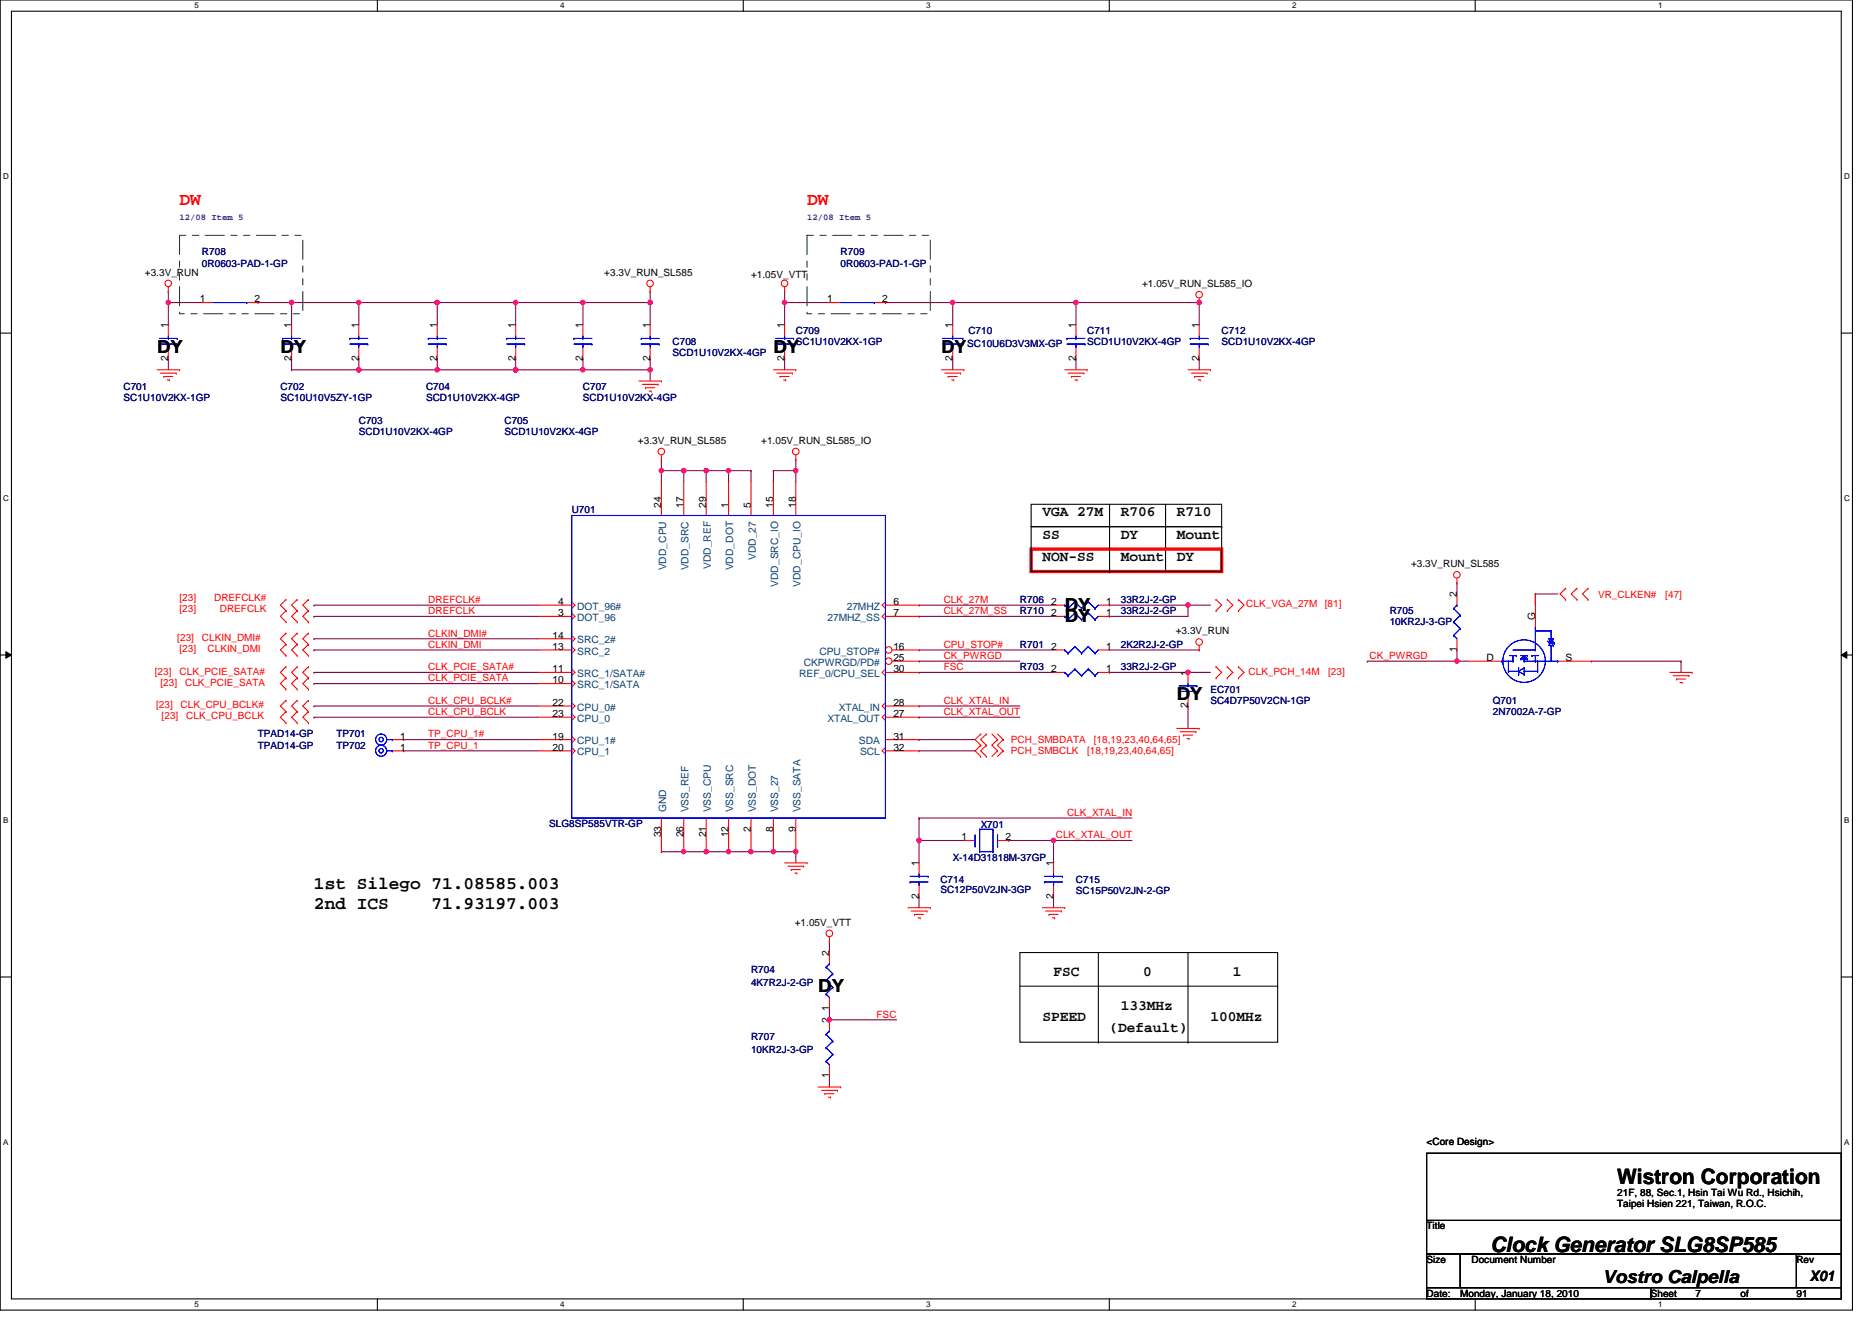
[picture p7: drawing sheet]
<svg xmlns="http://www.w3.org/2000/svg" width="297mm" height="210mm" viewBox="0 0 297 210" stroke-linecap="round" stroke-linejoin="round" font-family="sans-serif">
<path d="M0 0h293.9v207.9h-293.9zM1.8 1.8h290.4v204.3h-290.4z" fill="none" stroke="#000" stroke-width=".17"/>
<g fill="#fff">
<path d="M30.8 .2h.7v1.4h-.7z"/>
<path d="M30.8 206.3h.7v1.4h-.7z"/>
</g>
<path d="M59.9 0v1.8M59.9 206.1v1.8" fill="none" stroke="#000" stroke-width=".17"/>
<g fill="#fff">
<path d="M88.9 .2h.7v1.4h-.7z"/>
<path d="M88.9 206.3h.7v1.4h-.7z"/>
</g>
<path d="M117.9 0v1.8M117.9 206.1v1.8" fill="none" stroke="#000" stroke-width=".17"/>
<g fill="#fff">
<path d="M147 .2h.7v1.4h-.7z"/>
<path d="M147 206.3h.7v1.4h-.7z"/>
</g>
<path d="M176 0v1.8M176 206.1v1.8" fill="none" stroke="#000" stroke-width=".17"/>
<g fill="#fff">
<path d="M205 .2h.7v1.4h-.7z"/>
<path d="M205 206.3h.7v1.4h-.7z"/>
</g>
<path d="M234.1 0v1.8M234.1 206.1v1.8" fill="none" stroke="#000" stroke-width=".17"/>
<g fill="#fff">
<path d="M263.1 .2h.7v1.4h-.7z"/>
<path d="M263.1 206.3h.7v1.4h-.7z"/>
<path d="M.5 27.3h.9v1.4h-.9z"/>
<path d="M292.6 27.3h.9v1.4h-.9z"/>
<path d="M.5 78.4h.9v1.4h-.9z"/>
<path d="M292.6 78.4h.9v1.4h-.9z"/>
</g>
<path d="M0 52.9h1.8M292.2 52.9h1.7" fill="none" stroke="#000" stroke-width=".17"/>
<g fill="#fff">
<path d="M.5 129.5h.8v1.4h-.8z"/>
<path d="M292.6 129.5h.9v1.4h-.9z"/>
</g>
<path d="M0 103.9h1.8M292.2 103.9h1.7" fill="none" stroke="#000" stroke-width=".17"/>
<path d="M.9 103.4l.9 .5-.9 .5zM292.2 103.9l.8-.5v1z" fill="#000"/>
<path d="M.9 103.4l.9 .5-.9 .5zM292.2 103.9l.8-.5v1z" fill="none" stroke="#000" stroke-width=".16"/>
<g fill="#fff">
<path d="M.5 180.5h.8v1.4h-.8z"/>
<path d="M292.6 180.5h.9v1.4h-.9z"/>
</g>
<path d="M0 155h1.8M292.2 155h1.7" fill="none" stroke="#000" stroke-width=".17"/>
<path d="M26.7 46.2h.1M26.7 46.2v1.8" fill="none" stroke="#800040" stroke-width=".17"/>
<circle cx="26.7" cy="48" r=".35" fill="#f0f"/>
<circle cx="26.7" cy="48" r=".35" fill="none" stroke="#f0f" stroke-width=".17"/>
<path d="M103.2 46.2h.1M103.2 46.2v1.8" fill="none" stroke="#800040" stroke-width=".17"/>
<circle cx="103.2" cy="48" r=".35" fill="#f0f"/>
<circle cx="103.2" cy="48" r=".35" fill="none" stroke="#f0f" stroke-width=".17"/>
<path d="M56.9 48h.1M56.9 48h12.5M103.2 58.7h.1M103.2 58.7v1.8" fill="none" stroke="#800040" stroke-width=".17"/>
<circle cx="56.9" cy="48" r=".35" fill="#f0f"/>
<circle cx="56.9" cy="48" r=".35" fill="none" stroke="#f0f" stroke-width=".17"/>
<path d="M69.4 48h.1M69.4 48v3.6" fill="none" stroke="#800040" stroke-width=".17"/>
<circle cx="69.4" cy="48" r=".35" fill="#f0f"/>
<circle cx="69.4" cy="48" r=".35" fill="none" stroke="#f0f" stroke-width=".17"/>
<g fill="none" stroke="#800040" stroke-width=".17">
<path d="M26.7 48h.1M26.7 48h5.3M40.9 48h.1M40.9 48h5.4M46.3 56.9h.1M46.3 48h.1M46.3 48v3.6M46.3 56.9v1.8M69.4 56.9h.1M69.4 56.9v1.8M92.5 48h.1M92.5 48v3.6"/>
<path d="M103.2 48h.1M103.2 48v3.6"/>
</g>
<circle cx="46.3" cy="48" r=".35" fill="#f0f"/>
<circle cx="46.3" cy="48" r=".35" fill="none" stroke="#f0f" stroke-width=".17"/>
<g fill="none" stroke="#800040" stroke-width=".17">
<path d="M92.5 56.9h.1M92.5 56.9v1.8M243.6 94.2h.1M243.6 94.2h3.6M231.2 104.9h.1M231.2 104.9h1.8M266.7 104.9h.1M266.7 104.9v1.8M131.6 149.4h.1M131.6 149.4v1.7M131.6 170.7h.1M131.6 160h.1"/>
<path d="M131.6 160v1.8M131.6 170.7v1.8"/>
</g>
<circle cx="231.2" cy="104.9" r=".35" fill="#f0f"/>
<circle cx="231.2" cy="104.9" r=".35" fill="none" stroke="#f0f" stroke-width=".17"/>
<path d="M26.7 48h.1M26.7 56.9h.1M26.7 48v3.6M26.7 56.9v1.8M81.8 56.9h.1M81.8 56.9v1.8M231.2 92.5h.1M231.2 92.5v1.7M217 104.9h.1M231.2 103.1h.1M231.2 103.1v1.8h-14.2" fill="none" stroke="#800040" stroke-width=".17"/>
<circle cx="81.8" cy="58.7" r=".35" fill="#f0f"/>
<circle cx="81.8" cy="58.7" r=".35" fill="none" stroke="#f0f" stroke-width=".17"/>
<path d="M56.9 56.9h.1M56.9 56.9v1.8" fill="none" stroke="#800040" stroke-width=".17"/>
<circle cx="56.9" cy="58.7" r=".35" fill="#f0f"/>
<circle cx="56.9" cy="58.7" r=".35" fill="none" stroke="#f0f" stroke-width=".17"/>
<path d="M81.8 48h.1M81.8 48h10.7" fill="none" stroke="#800040" stroke-width=".17"/>
<circle cx="81.8" cy="48" r=".35" fill="#f0f"/>
<circle cx="81.8" cy="48" r=".35" fill="none" stroke="#f0f" stroke-width=".17"/>
<path d="M69.4 48h.1M69.4 48h12.4M81.8 48h.1M81.8 48v3.6" fill="none" stroke="#800040" stroke-width=".17"/>
<circle cx="69.4" cy="48" r=".35" fill="#f0f"/>
<circle cx="69.4" cy="48" r=".35" fill="none" stroke="#f0f" stroke-width=".17"/>
<path d="M46.3 48h.1M46.3 48h10.6M56.9 48h.1M56.9 48v3.6" fill="none" stroke="#800040" stroke-width=".17"/>
<circle cx="46.3" cy="48" r=".35" fill="#f0f"/>
<circle cx="46.3" cy="48" r=".35" fill="none" stroke="#f0f" stroke-width=".17"/>
<g fill="none" stroke="#800040" stroke-width=".17">
<path d="M124.5 56.9h.1M124.5 56.9v1.8M140.5 48h.1M140.5 48h30.2M151.2 56.9h.1M151.2 48h.1M151.2 56.9v1.8M170.7 56.9h.1M170.7 56.9v1.8M190.3 56.9h.1M190.3 48h.1M190.3 48v3.6"/>
<path d="M190.3 56.9v1.8"/>
</g>
<circle cx="190.3" cy="48" r=".35" fill="#f0f"/>
<circle cx="190.3" cy="48" r=".35" fill="none" stroke="#f0f" stroke-width=".17"/>
<path d="M170.7 48h.1M170.7 48h19.6" fill="none" stroke="#800040" stroke-width=".17"/>
<circle cx="170.7" cy="48" r=".35" fill="#f0f"/>
<circle cx="170.7" cy="48" r=".35" fill="none" stroke="#f0f" stroke-width=".17"/>
<path d="M151.2 48h.1M151.2 48v3.6M170.7 48h.1M170.7 48v3.6" fill="none" stroke="#800040" stroke-width=".17"/>
<circle cx="151.2" cy="48" r=".35" fill="#f0f"/>
<circle cx="151.2" cy="48" r=".35" fill="none" stroke="#f0f" stroke-width=".17"/>
<path d="M124.5 48h.1M124.5 48v3.6M145.8 133.3h.1M145.8 133.3h7.1" fill="none" stroke="#800040" stroke-width=".17"/>
<circle cx="145.8" cy="133.3" r=".35" fill="#f0f"/>
<circle cx="145.8" cy="133.3" r=".35" fill="none" stroke="#f0f" stroke-width=".17"/>
<path d="M145.8 133.3h.1M145.8 129.8h.1M145.8 133.3v3.6M145.8 129.8h33.8M160.1 133.3h.1M160.1 133.3h7.1M167.2 133.3h.1M167.2 133.3v3.6" fill="none" stroke="#800040" stroke-width=".17"/>
<circle cx="167.2" cy="133.3" r=".35" fill="#f0f"/>
<circle cx="167.2" cy="133.3" r=".35" fill="none" stroke="#f0f" stroke-width=".17"/>
<path d="M122.7 135.1h.1M122.7 135.1h3.6M167.2 133.3h.1M167.2 133.3h12.4M145.8 142.2h.1M145.8 142.2v1.8M167.2 142.2h.1M167.2 142.2v1.8" fill="none" stroke="#800040" stroke-width=".17"/>
<circle cx="122.7" cy="135.1" r=".35" fill="#f0f"/>
<circle cx="122.7" cy="135.1" r=".35" fill="none" stroke="#f0f" stroke-width=".17"/>
<path d="M126.3 135.1h.1M126.3 135.1v1.8" fill="none" stroke="#800040" stroke-width=".17"/>
<circle cx="126.3" cy="135.1" r=".35" fill="#f0f"/>
<circle cx="126.3" cy="135.1" r=".35" fill="none" stroke="#f0f" stroke-width=".17"/>
<path d="M115.6 135.1h.1M115.6 135.1h3.6" fill="none" stroke="#800040" stroke-width=".17"/>
<circle cx="115.6" cy="135.1" r=".35" fill="#f0f"/>
<circle cx="115.6" cy="135.1" r=".35" fill="none" stroke="#f0f" stroke-width=".17"/>
<path d="M108.5 135.1h.1M108.5 135.1h3.6" fill="none" stroke="#800040" stroke-width=".17"/>
<circle cx="108.5" cy="135.1" r=".35" fill="#f0f"/>
<circle cx="108.5" cy="135.1" r=".35" fill="none" stroke="#f0f" stroke-width=".17"/>
<path d="M112.1 135.1h.1M112.1 135.1h3.5" fill="none" stroke="#800040" stroke-width=".17"/>
<circle cx="112" cy="135.1" r=".35" fill="#f0f"/>
<circle cx="112" cy="135.1" r=".35" fill="none" stroke="#f0f" stroke-width=".17"/>
<path d="M104.9 135.1h.1M104.9 135.1h3.6M119.2 135.1h.1M119.2 135.1h3.5" fill="none" stroke="#800040" stroke-width=".17"/>
<circle cx="119.2" cy="135.1" r=".35" fill="#f0f"/>
<circle cx="119.2" cy="135.1" r=".35" fill="none" stroke="#f0f" stroke-width=".17"/>
<g fill="none" stroke="#800040" stroke-width=".17">
<path d="M115.6 74.7h.1M115.6 74.7v1.8M119.2 74.7h.1M119.2 74.7v1.8M49.8 97.8h.1M49.8 96h.1M49.8 97.8h35.6M49.8 96h35.6M49.8 113.8h.1M49.8 112h.1M49.8 103.1h.1M49.8 101.3h.1"/>
<path d="M49.8 108.5h.1M49.8 106.7h.1M49.8 113.8h35.6M49.8 112h35.6M49.8 103.1h35.6M49.8 101.3h35.6M49.8 108.5h35.6M49.8 106.7h35.6"/>
</g>
<circle cx="115.6" cy="74.7" r=".35" fill="#f0f"/>
<circle cx="115.6" cy="74.7" r=".35" fill="none" stroke="#f0f" stroke-width=".17"/>
<path d="M108.5 74.7h.1M108.5 74.7v1.8" fill="none" stroke="#800040" stroke-width=".17"/>
<circle cx="108.5" cy="74.7" r=".35" fill="#f0f"/>
<circle cx="108.5" cy="74.7" r=".35" fill="none" stroke="#f0f" stroke-width=".17"/>
<path d="M108.5 74.7h.1M108.5 74.7h3.6M112.1 74.7h.1M112.1 74.7v1.8" fill="none" stroke="#800040" stroke-width=".17"/>
<circle cx="108.5" cy="74.7" r=".35" fill="#f0f"/>
<circle cx="108.5" cy="74.7" r=".35" fill="none" stroke="#f0f" stroke-width=".17"/>
<path d="M104.9 74.7h.1M104.9 74.7v1.8M115.6 74.7h.1M115.6 74.7h3.6" fill="none" stroke="#800040" stroke-width=".17"/>
<circle cx="104.9" cy="74.7" r=".35" fill="#f0f"/>
<circle cx="104.9" cy="74.7" r=".35" fill="none" stroke="#f0f" stroke-width=".17"/>
<path d="M104.9 74.7h.1M104.9 72.9h.1M104.9 74.7h3.6M104.9 72.9v1.8M122.7 74.7h.1M122.7 74.7h3.6M122.7 74.7v1.8M126.3 74.7h.1M126.3 74.7v1.8" fill="none" stroke="#800040" stroke-width=".17"/>
<circle cx="126.3" cy="74.7" r=".35" fill="#f0f"/>
<circle cx="126.3" cy="74.7" r=".35" fill="none" stroke="#f0f" stroke-width=".17"/>
<path d="M145.8 112h.1M145.8 113.8h.1M145.8 104.9h.1M145.8 103.1h.1M145.8 112h16M145.8 113.8h16M145.8 104.9h16M145.8 103.1h21.4M188.5 106.7h.1M188.5 106.7h3.6" fill="none" stroke="#800040" stroke-width=".17"/>
<circle cx="188.5" cy="106.7" r=".35" fill="#f0f"/>
<circle cx="188.5" cy="106.7" r=".35" fill="none" stroke="#f0f" stroke-width=".17"/>
<path d="M112.1 74.7h.1M112.1 74.7h3.5M145.8 106.7h.1M145.8 117.3h.1M145.8 119.1h.1M145.8 106.7h21.4M145.8 117.3h8.9M145.8 119.1h8.9" fill="none" stroke="#800040" stroke-width=".17"/>
<circle cx="112" cy="74.7" r=".35" fill="#f0f"/>
<circle cx="112" cy="74.7" r=".35" fill="none" stroke="#f0f" stroke-width=".17"/>
<g fill="none" stroke="#800040" stroke-width=".17">
<path d="M126.3 72.9h.1M126.3 72.9v1.8M145.8 96h.1M145.8 97.8h.1M145.8 96h21.4M145.8 97.8h21.4M176.1 96h.1M176.1 97.8h.1M176.1 96h16M188.5 96h.1M188.5 96v1.8h-12.4M243.6 94.2h.1"/>
<path d="M243.6 94.2v1.8M176.1 103.1h14.2M190.3 103.1h.1M145.8 129.8h.1M145.8 129.8v3.5"/>
</g>
<circle cx="188.5" cy="96" r=".35" fill="#f0f"/>
<circle cx="188.5" cy="96" r=".35" fill="none" stroke="#f0f" stroke-width=".17"/>
<path d="M124.5 48h.1M124.5 48h7.1" fill="none" stroke="#800040" stroke-width=".17"/>
<circle cx="124.5" cy="48" r=".35" fill="#f0f"/>
<circle cx="124.5" cy="48" r=".35" fill="none" stroke="#f0f" stroke-width=".17"/>
<path d="M46.3 58.7h.1M46.3 58.7h10.6M69.4 58.7h.1M69.4 58.7h12.4" fill="none" stroke="#800040" stroke-width=".17"/>
<circle cx="81.8" cy="58.7" r=".35" fill="#f0f"/>
<circle cx="81.8" cy="58.7" r=".35" fill="none" stroke="#f0f" stroke-width=".17"/>
<circle cx="69.4" cy="58.7" r=".35" fill="#f0f"/>
<circle cx="69.4" cy="58.7" r=".35" fill="none" stroke="#f0f" stroke-width=".17"/>
<path d="M81.8 58.7h.1M81.8 58.7h10.7" fill="none" stroke="#800040" stroke-width=".17"/>
<circle cx="81.8" cy="58.7" r=".35" fill="#f0f"/>
<circle cx="81.8" cy="58.7" r=".35" fill="none" stroke="#f0f" stroke-width=".17"/>
<path d="M56.9 58.7h.1M56.9 58.7h12.5" fill="none" stroke="#800040" stroke-width=".17"/>
<circle cx="56.9" cy="58.7" r=".35" fill="#f0f"/>
<circle cx="56.9" cy="58.7" r=".35" fill="none" stroke="#f0f" stroke-width=".17"/>
<path d="M92.5 58.7h.1M92.5 58.7h10.7" fill="none" stroke="#800040" stroke-width=".17"/>
<circle cx="103.2" cy="58.7" r=".35" fill="#f0f"/>
<circle cx="103.2" cy="58.7" r=".35" fill="none" stroke="#f0f" stroke-width=".17"/>
<circle cx="92.5" cy="58.7" r=".35" fill="#f0f"/>
<circle cx="92.5" cy="58.7" r=".35" fill="none" stroke="#f0f" stroke-width=".17"/>
<path d="M92.5 48h.1M92.5 48h10.7" fill="none" stroke="#800040" stroke-width=".17"/>
<circle cx="92.5" cy="48" r=".35" fill="#f0f"/>
<circle cx="92.5" cy="48" r=".35" fill="none" stroke="#f0f" stroke-width=".17"/>
<path d="M103.2 56.9h.1M103.2 56.9v1.8M124.5 46.2h.1M124.5 46.2v1.8M131.6 161.8h.1M131.6 161.8h10.7" fill="none" stroke="#800040" stroke-width=".17"/>
<circle cx="131.6" cy="161.8" r=".35" fill="#f0f"/>
<circle cx="131.6" cy="161.8" r=".35" fill="none" stroke="#f0f" stroke-width=".17"/>
<path d="M64 117.3h.1M64 119.1h.1M64 117.3h21.4M64 119.1h21.4M176.1 106.7h.1M176.1 106.7h12.4M188.5 112h.1M188.5 112v3.6M252.5 104.9h.1M252.5 104.9h14.2" fill="none" stroke="#800040" stroke-width=".17"/>
<g fill="none" stroke="#f00" stroke-width=".17">
<path d="M24.9 58.7h3.6M25.5 59.2h2.5M26 59.7h.1M26 59.7h1.4M26.7 46.2h.1M26.7 45.5v.7M28 59.2h.1M28.5 58.7h.1M56.9 51.6v1.7M56.9 55.1v1.8M81.8 51.6v1.7M81.8 55.1v1.8"/>
<path d="M103.2 46.2h.1M103.2 45.5v.7M103.2 51.6v1.7M103.2 55.1v1.8M122.7 58.7h3.6M123.3 59.2h2.4M123.8 59.7h.1M123.8 59.7h1.4M124.5 46.2h.1M124.5 45.5v.7M125.7 59.2h.1M126.3 58.7h.1"/>
<path d="M149.4 58.7h3.5M149.9 59.2h2.5M150.4 59.7h.1M150.4 59.7h1.5M152.4 59.2h.1M152.9 58.7h.1M168.9 58.7h3.6M169.5 59.2h2.5M170 59.7h.1M170 59.7h1.4M170.7 51.6v1.7M170.7 55.1v1.8"/>
<path d="M172 59.2h.1M172.5 58.7h.1M188.5 58.7h3.6M189 59.2h2.5M189.6 59.7h.1M189.6 59.7h1.4M190.3 48h.1M190.3 47.3v.7M191.5 59.2h.1M192.1 58.7h.1M26.5 60.3h.4M26.9 60.3h.1"/>
<path d="M101.4 60.5h3.5M101.9 61h2.5M102.4 61.5h.1M102.4 61.5h1.5M103 62.1h.3M103.3 62.1h.1M104.4 61h.1M104.9 60.5h.1M104.9 72.9h.1M104.9 72.2v.7M115.6 76.5v5.3M119.2 76.5v5.3"/>
<path d="M122.7 76.5v5.3M124.3 60.3h.4M124.7 60.3h.1M126.3 72.9h.1M126.3 72.2v.7M151 60.3h.3M151.3 60.3h.1M170.6 60.3h.3M170.9 60.3h.1M190.1 60.3h.4M190.5 60.3h.1M45.4 96.9h.1"/>
<path d="M45.4 95.1h.1M45.4 98.7h.1M45.4 96.9l-.9 .9 .9 .9M45.4 95.1l-.9 .9 .9 .9M47.2 95.1h.1M47.2 96.9h.1M47.2 98.7h.1M47.2 95.1l-.9 .9 .9 .9M47.2 96.9l-.9 .9 .9 .9M48.9 96.9h.1M48.9 95.1h.1M48.9 98.7h.1"/>
<path d="M48.9 96.9l-.9 .9 .9 .9M48.9 95.1l-.9 .9 .9 .9M85.4 97.8h5.3M85.4 96h5.3M90.7 97.3l.5 .5-.5 .5M90.7 95.5l.5 .5-.5 .5M140.5 97.8h5.3M140.5 96h5.3M140.5 95.5l-.5 .5 .5 .5M140.5 97.3l-.5 .5 .5 .5M193 96.9h.1M193 95.1h.1"/>
<path d="M193 95.1l.8 .9-.8 .9M194.7 95.1h.1M194.7 96.9h.1M194.7 95.1l.9 .9-.9 .9M196.5 96.9h.1M196.5 95.1h.1M196.5 95.1l.9 .9-.9 .9M231.2 92.5h.1M231.2 91.7v.8M231.2 94.2v1.8M248.4 95.1h.1M248.4 93.3h.1"/>
<path d="M248.4 93.3l-.9 .9 .9 .9M250.2 93.3h.1M250.2 95.1h.1M250.2 93.3l-.9 .9 .9 .9M252 95.1h.1M252 93.3h.1M252 93.3l-.9 .9 .9 .9M45.4 102.2h.1M45.4 100.5h.1M45.4 104h.1M45.4 114.7h.1M45.4 112.9h.1"/>
<path d="M45.4 111.1h.1M45.4 109.3h.1M45.4 107.6h.1M45.4 105.8h.1M45.4 102.2l-.9 .9 .9 .9M45.4 100.5l-.9 .8 .9 .9M45.4 105.8l-.9 .9 .9 .9M45.4 111.1l-.9 .9 .9 .9M45.4 112.9l-.9 .9 .9 .9M45.4 107.6l-.9 .9 .9 .8M47.2 100.5h.1M47.2 102.2h.1"/>
<path d="M47.2 104h.1M47.2 112.9h.1M47.2 114.7h.1M47.2 111.1h.1M47.2 107.6h.1M47.2 109.3h.1M47.2 105.8h.1M47.2 100.5l-.9 .8 .9 .9M47.2 102.2l-.9 .9 .9 .9M47.2 112.9l-.9 .9 .9 .9M47.2 111.1l-.9 .9 .9 .9M47.2 107.6l-.9 .9 .9 .8"/>
<path d="M47.2 105.8l-.9 .9 .9 .9M48.9 102.2h.1M48.9 100.5h.1M48.9 104h.1M48.9 114.7h.1M48.9 112.9h.1M48.9 111.1h.1M48.9 109.3h.1M48.9 107.6h.1M48.9 105.8h.1M48.9 102.2l-.9 .9 .9 .9M48.9 100.5l-.9 .8 .9 .9"/>
<path d="M48.9 105.8l-.9 .9 .9 .9M48.9 111.1l-.9 .9 .9 .9M48.9 112.9l-.9 .9 .9 .9M48.9 107.6l-.9 .9 .9 .8M85.4 106.7h5.3M85.4 108.5h5.3M85.4 103.1h5.3M85.4 101.3h5.3M90.7 107.9l.5 .6-.5 .5M90.7 106.2l.5 .5-.5 .5M90.7 102.6l.5 .5-.5 .6M90.7 100.8l.5 .5-.5 .6"/>
<path d="M155.6 116.5h.1M155.6 118.2h.1M155.6 116.5l-.9 .8 .9 .9M155.6 118.2l-.9 .9 .9 .9M156.5 118.2h.1M156.5 116.5h.1M156.5 116.5l-.9 .8 .9 .9M156.5 118.2l-.9 .9 .9 .9M157.4 116.5l.9 .8M158.3 117.3h.1M158.3 119.1h.1M158.3 117.3l-.9 .9 .9 .9"/>
<path d="M158.3 116.5l.9 .8M158.3 119.1l-.9 .9M159.2 117.3h.1M159.2 119.1h.1M159.2 117.3l-.9 .9 .9 .9M159.2 119.1l-.9 .9M186.7 115.6h3.6M187.3 116.1h2.5M187.8 116.6h.1M187.8 116.6h1.4M188.3 117.2h.4M188.7 117.2h.1"/>
<path d="M189.8 116.1h.1M190.3 103.1h.1M190.3 115.6h.1M190.3 102.4v.7M193 107.6h.1M193 105.8h.1M193 105.8l.8 .9-.8 .9M194.7 105.8h.1M194.7 107.6h.1M194.7 105.8l.9 .9-.9 .9M196.5 107.6h.1M196.5 105.8h.1"/>
<path d="M196.5 105.8l.9 .9-.9 .9M231.2 101.3v1.8M265 106.7h3.5M265.5 107.2h2.5M266 107.7h.1M266 107.7h1.5M266.6 108.3h.3M266.9 108.3h.1M268 107.2h.1M268.5 106.7h.1M115.6 129.8v5.3M119.2 129.8v5.3"/>
<path d="M122.7 129.8v5.3M124.5 136.9h3.6M125 137.4h2.5M125.6 138h.1M125.6 138h1.4M126.1 138.5h.3M126.3 129.8v5.3M126.4 138.5h.1M127.5 137.4h.1M128.1 136.9h.1M155.6 120h.1M156.5 120h.1"/>
<path d="M131.6 149.4h.1M131.6 148.6v.8M144.1 144h3.5M144.6 144.5h2.5M145.1 145.1h.1M145.1 145.1h1.5M145.7 145.6h.3M146 145.6h.1M147.1 144.5h.1M147.6 144h.1M165.4 144h3.5M165.9 144.5h2.5"/>
<path d="M166.5 145.1h.1M166.5 145.1h1.4M167 145.6h.3M167.3 145.6h.1M168.4 144.5h.1M168.9 144h.1M129.8 172.5h3.6M130.4 173h2.5M130.9 173.5h.1M130.9 173.5h1.4M131.4 174.1h.4M131.8 174.1h.1"/>
<path d="M132.9 173h.1M133.4 172.5h.1"/>
<circle cx="26.7" cy="45" r=".52"/>
<circle cx="103.1" cy="45" r=".52"/>
<circle cx="124.5" cy="45" r=".52"/>
<circle cx="190.3" cy="46.7" r=".52"/>
<circle cx="104.9" cy="71.6" r=".52"/>
<circle cx="126.3" cy="71.6" r=".52"/>
<circle cx="231.2" cy="91.2" r=".52"/>
<circle cx="190.3" cy="101.9" r=".52"/>
<circle cx="131.6" cy="148.1" r=".52"/>
</g>
<g fill="none" stroke="#000" stroke-width=".17">
<path d="M163.6 80h30.2v10.7h-30.2zM163.6 83.6h30.2M176.1 90.7h.1M176.1 80v10.7M185 90.7h.1M185 80v10.7M193.8 83.6h.1M161.8 151.1h40.9v14.3h-40.9zM161.8 156.5h40.9M174.3 151.1v14.3M188.5 151.1v14.3M202.7 156.5h.1"/>
<path d="M174.3 165.4h.1M188.5 165.4h.1M226.4 183h65.8v10.6h-65.8zM226.4 193.6h65.8v5.4h-65.8zM226.4 199h5.3v5.3h-5.3zM231.7 199h53.3v5.3h-53.3zM285 199h7.2v5.3h-7.2zM226.4 204.3h35.5v1.8h-35.5zM261.9 204.3h30.3v1.8h-30.3z"/>
</g>
<path d="M163.6 87.1h30.2v3.6h-30.2z" fill="none" stroke="#f00" stroke-width=".53"/>
<path d="M28.5 37.3h19.5v12.5h-19.5zM128.1 37.3h19.5v12.5h-19.5z" fill="none" stroke="#008000" stroke-width=".16" stroke-dasharray="3 1 1 1 1 1"/>
<g fill="none" stroke="#00f" stroke-width=".17">
<path d="M55.5 53.7h.1M55.5 53.7h2.9M55.5 54.6h2.9M56.9 53.7h.1M56.9 54.6h.1M56.9 53.3v.4M56.9 54.6v.5M58.4 54.6h.1M80.4 53.7h.1M80.4 53.7h2.8M80.4 54.6h2.8M81.8 53.7h.1"/>
<path d="M81.8 54.6h.1M81.8 53.3v.4M81.8 54.6v.5M83.2 54.6h.1M101.7 53.7h.1M101.7 53.7h2.9M101.7 54.6h2.9M103.2 53.7h.1M103.2 54.6h.1M103.2 53.3v.4M103.2 54.6v.5M104.6 54.6h.1"/>
<path d="M169.3 53.7h.1M169.3 53.7h2.8M169.3 54.6h2.8M170.7 53.7h.1M170.7 54.6h.1M170.7 53.3v.4M170.7 54.6v.5M172.1 54.6h.1M230.6 98.7h.1M230.6 96.5h.1M230.6 98.7l1.1 1M230.6 96.5l1.1 1.1"/>
<path d="M231.2 96h.1M231.2 96l-.6 .5M231.7 99.7h.1M231.7 97.6h.1M231.7 99.7l-1.1 1.1M231.7 97.6l-1.1 1.1M230.6 100.8h.1M230.6 100.8l.6 .5"/>
</g>
<circle cx="141" cy="103.1" r=".52" fill="#fff"/>
<g fill="none" stroke="#f00" stroke-width=".17">
<path d="M104.9 76.5v5.3M108.5 76.5v5.3M126.3 76.5v5.3M85.4 117.3h5.3M85.4 119.1h5.3M85.4 112h5.3M85.4 113.8h5.3M90.7 116.8l.5 .5-.5 .6M90.7 118.6l.5 .5-.5 .6M90.7 111.5l.5 .5-.5 .5M90.7 113.3l.5 .5-.5 .5M141.6 103.1h4.2"/>
<path d="M112.1 129.8v5.3"/>
<circle cx="141" cy="103.1" r=".52"/>
</g>
<circle cx="141" cy="104.9" r=".52" fill="#fff"/>
<g fill="none" stroke="#f00" stroke-width=".17">
<path d="M26.7 51.6v1.7M26.7 55.1v1.8M32 48h1.8M39.2 48h1.7M46.3 51.6v1.7M46.3 55.1v1.8M69.4 51.6v1.7M69.4 55.1v1.8M92.5 51.6v1.7M92.5 55.1v1.8M124.5 51.6v1.7M124.5 55.1v1.8"/>
<path d="M131.6 48h1.8M138.7 48h1.8M151.2 51.6v1.7M151.2 55.1v1.8M190.3 51.6v1.7M190.3 55.1v1.8M112.1 76.5v5.3M167.2 97.8h1.7M167.2 96h1.7M174.3 97.8h1.8M174.3 96h1.8M243.6 94.2v5.4"/>
<path d="M62.3 117.3h1.7M62.3 119.1h1.7M140.5 113.3l-.5 .5 .5 .5M140.5 113.8h5.3M140.5 111.5l-.5 .5 .5 .5M140.5 112h5.3M140.5 106.2l-.5 .5 .5 .5M140.5 106.7h5.3M140.5 117.3h5.3M140.5 118.6l-.5 .5 .5 .6M140.5 119.1h5.3M141.6 104.9h4.2"/>
<path d="M167.2 106.7h1.7M167.2 103.1h1.7M174.3 106.7h1.8M174.3 103.1h1.8M188.5 106.7v1.8M188.5 110.2v1.8M233 104.9h5.3M247.2 104.9h5.3M104.9 129.8v5.3M108.5 129.8v5.3M145.8 136.9v1.8M152.9 133.3h1.8"/>
<path d="M158.3 133.3h1.8M167.2 136.9v1.8M131.6 151.1v1.8M131.6 158.2v1.8M145.8 140.5v1.7M167.2 140.5v1.7M131.6 161.8v1.8M131.6 168.9v1.8"/>
<circle cx="141" cy="104.9" r=".52"/>
</g>
<g fill="none" stroke="#00f" stroke-width=".17">
<path d="M25.3 54.6h.1M25.3 54.6h2.8M25.3 53.7h2.8M26.7 53.7h.1M26.7 54.6h.1M26.7 53.3v.4M26.7 54.6v.5M28.1 53.7h.1M33.8 48h5.4M39.2 48h.1M44.8 53.7h.1M44.8 54.6h2.9"/>
<path d="M44.8 53.7h2.9M46.3 53.7h.1M46.3 54.6h.1M46.3 53.3v.4M46.3 54.6v.5M47.7 54.6h.1M68 53.7h.1M68 54.6h2.8M68 53.7h2.8M69.4 53.7h.1M69.4 54.6h.1M69.4 53.3v.4"/>
<path d="M69.4 54.6v.5M70.8 54.6h.1M91.1 53.7h.1M91.1 54.6h2.8M91.1 53.7h2.8M92.5 53.7h.1M92.5 54.6h.1M92.5 53.3v.4M92.5 54.6v.5M93.9 54.6h.1M123.1 54.6h.1M123.1 54.6h2.8"/>
<path d="M123.1 53.7h2.8M124.5 53.7h.1M124.5 54.6h.1M124.5 53.3v.4M124.5 54.6v.5M125.9 53.7h.1M133.4 48h5.3M138.7 48h.1M149.6 54.6h3.2M149.6 53.7h3.2M151.2 53.7h.1M151.2 54.6h.1"/>
<path d="M151.2 53.3v.4M151.2 54.6v.5M152.8 54.6h.1M152.8 53.7h.1M188.9 53.7h.1M188.9 54.6h2.8M188.9 53.7h2.8M190.3 53.7h.1M190.3 54.6h.1M190.3 53.3v.4M190.3 54.6v.5M191.7 54.6h.1"/>
<path d="M90.7 81.8h49.8v48h-49.8zM168.9 97.8h.1M168.9 96h.1M168.9 97.8l.6 .5M168.9 96l.6 .5M169.5 98.3h.1M169.5 96.5h.1M170.6 97.3h.1M170.6 95.5h.1M170.6 97.3l1 1M170.6 97.3l-1.1 1M170.6 95.5l1 1"/>
<path d="M170.6 95.5l-1.1 1M171.6 98.3h.1M171.6 96.5h.1M172.7 97.3h.1M172.7 95.5h.1M172.7 97.3l1.1 1M172.7 97.3l-1.1 1M172.7 95.5l1.1 1M172.7 95.5l-1.1 1M173.8 98.3h.1M173.8 96.5h.1M174.3 97.8l-.5 .5"/>
<path d="M174.3 96l-.5 .5M243.6 99.6h.1M243.6 99.6v3.5M61.4 117.3h.9M61.4 119.1h.9M62.3 117.3h.1M62.3 119.1h.1M168.9 106.7h.1M168.9 103.1h.1M168.9 106.7l.6 .5M168.9 103.1l.6 .6M169.5 107.2h.1"/>
<path d="M169.5 103.7h.1M170.6 106.2h.1M170.6 102.6h.1M170.6 106.2l1 1M170.6 106.2l-1.1 1M170.6 102.6l1 1.1M170.6 102.6l-1.1 1.1M171.6 107.2h.1M171.6 103.7h.1M172.7 106.2h.1M172.7 102.6h.1M172.7 106.2l1.1 1"/>
<path d="M172.7 106.2l-1.1 1M172.7 102.6l1.1 1.1M172.7 102.6l-1.1 1.1M173.8 107.2h.1M173.8 103.7h.1M174.3 106.7l-.5 .5M174.3 103.1l-.5 .6M187.1 109.7h.1M187.1 108.8h2.8M187.1 109.7h2.8M188.5 108.8h.1M188.5 109.7h.1"/>
<path d="M188.5 108.5v.3M188.5 109.7v.5M189.9 108.8h.1M238.3 104.9h.1M238.3 104.9h1.8M239.3 106.5h.1M239.3 104.9v1.6M239.3 106.5h1.7M239.5 104h1.1M240.1 104.9h.1M240.1 103.1h3.5M240.1 104v.9"/>
<path d="M240.6 104h.1M241 106.5h.1M241 107h.1M241 106h.1M241 106v1M241 106.5l.8 .5M241.3 104.5h.1M241.3 104h1.1M241.3 104.5h1.1M241.8 104.9h.1M241.8 104h.1M241.8 107h.1"/>
<path d="M241.8 106h.1M241.8 104.9h5.4M241.8 104v.9M241.8 106v1M241.8 104l-.5 .5M241.8 104l.6 .5M241.8 106.5h2.2M241.8 106l-.8 .5M242.4 104h.1M242.4 104.5h.1M243.1 104h.1M243.1 104h1.1"/>
<path d="M243.6 103.1h.1M243.6 104.9h.1M243.6 104v.9M243.6 100.1h2.5M244 106.5h.1M244 104.9h.1M244 104.9v1.6M245.6 101.7l.2 .2M245.8 101.9h.1M245.8 101.9h.7M246.1 100.1h.1M246.1 102.4h.1"/>
<path d="M246.1 101.3h.1M246.1 100.1v1.2M246.1 102.4v2.5M246.5 101.3h.1M246.5 102.4h.1M246.5 101.9h.1M246.5 101.3h-.7l.7 1.1M246.5 101.3l-.7 1.1h.7M246.5 101.9l.2 .2M246.7 102.1h.1M247.2 104.9h.1M144.4 139.9h.1"/>
<path d="M144.4 139h2.9M144.4 139.9h2.9M145.8 139h.1M145.8 139.9h.1M145.8 138.7v.3M145.8 139.9v.6M147.3 139h.1M154.7 134.2h.1M154.7 132.5v1.7M155.4 135.1h.1M155.4 131.6h.1M155.4 131.6v3.5"/>
<path d="M155.4 131.6h2.2M155.4 135.1h2.2M157.6 131.6h.1M157.6 135.1h.1M157.6 131.6v3.5M158.3 134.2h.1M158.3 132.5v1.7M165.8 139.9h.1M165.8 139h2.8M165.8 139.9h2.8M167.2 139h.1M167.2 139.9h.1"/>
<path d="M167.2 138.7v.3M167.2 139.9v.6M168.6 139h.1M131.1 157.7h.1M131.1 155.6h.1M131.1 153.4h.1M131.1 157.7l.5 .5M131.1 155.6l1 1M131.1 153.4l1 1.1M131.6 152.9h.1M131.6 152.9l-.5 .5M132.1 156.6h.1"/>
<path d="M132.1 154.5h.1M132.1 156.6l-1 1.1M132.1 154.5l-1 1.1M131.1 168.4h.1M131.1 166.2h.1M131.1 164.1h.1M131.1 168.4l.5 .5M131.1 166.2l1 1.1M131.1 164.1l1 1.1M131.6 163.6h.1M131.6 163.6l-.5 .5M132.1 167.3h.1"/>
<path d="M132.1 165.2h.1M132.1 167.3l-1 1.1M132.1 165.2l-1 1"/>
<circle cx="60.5" cy="117.3" r=".35"/>
<circle cx="60.5" cy="119.1" r=".35"/>
<circle cx="60.5" cy="119.1" r=".88"/>
<circle cx="60.5" cy="117.3" r=".88"/>
<circle cx="241.8" cy="104.9" r="3.4"/>
</g>
<circle cx="26.7" cy="48" r=".35" fill="#f0f"/>
<circle cx="26.7" cy="48" r=".35" fill="none" stroke="#f0f" stroke-width=".17"/>
<circle cx="103.2" cy="48" r=".35" fill="#f0f"/>
<circle cx="103.2" cy="48" r=".35" fill="none" stroke="#f0f" stroke-width=".17"/>
<circle cx="56.9" cy="48" r=".35" fill="#f0f"/>
<circle cx="56.9" cy="48" r=".35" fill="none" stroke="#f0f" stroke-width=".17"/>
<circle cx="69.4" cy="48" r=".35" fill="#f0f"/>
<circle cx="69.4" cy="48" r=".35" fill="none" stroke="#f0f" stroke-width=".17"/>
<circle cx="46.3" cy="48" r=".35" fill="#f0f"/>
<circle cx="46.3" cy="48" r=".35" fill="none" stroke="#f0f" stroke-width=".17"/>
<circle cx="231.2" cy="104.9" r=".35" fill="#f0f"/>
<circle cx="231.2" cy="104.9" r=".35" fill="none" stroke="#f0f" stroke-width=".17"/>
<circle cx="81.8" cy="58.7" r=".35" fill="#f0f"/>
<circle cx="81.8" cy="58.7" r=".35" fill="none" stroke="#f0f" stroke-width=".17"/>
<circle cx="56.9" cy="58.7" r=".35" fill="#f0f"/>
<circle cx="56.9" cy="58.7" r=".35" fill="none" stroke="#f0f" stroke-width=".17"/>
<circle cx="81.8" cy="48" r=".35" fill="#f0f"/>
<circle cx="81.8" cy="48" r=".35" fill="none" stroke="#f0f" stroke-width=".17"/>
<circle cx="69.4" cy="48" r=".35" fill="#f0f"/>
<circle cx="69.4" cy="48" r=".35" fill="none" stroke="#f0f" stroke-width=".17"/>
<circle cx="46.3" cy="48" r=".35" fill="#f0f"/>
<circle cx="46.3" cy="48" r=".35" fill="none" stroke="#f0f" stroke-width=".17"/>
<circle cx="190.3" cy="48" r=".35" fill="#f0f"/>
<circle cx="190.3" cy="48" r=".35" fill="none" stroke="#f0f" stroke-width=".17"/>
<circle cx="170.7" cy="48" r=".35" fill="#f0f"/>
<circle cx="170.7" cy="48" r=".35" fill="none" stroke="#f0f" stroke-width=".17"/>
<circle cx="151.2" cy="48" r=".35" fill="#f0f"/>
<circle cx="151.2" cy="48" r=".35" fill="none" stroke="#f0f" stroke-width=".17"/>
<circle cx="145.8" cy="133.3" r=".35" fill="#f0f"/>
<circle cx="145.8" cy="133.3" r=".35" fill="none" stroke="#f0f" stroke-width=".17"/>
<circle cx="167.2" cy="133.3" r=".35" fill="#f0f"/>
<circle cx="167.2" cy="133.3" r=".35" fill="none" stroke="#f0f" stroke-width=".17"/>
<circle cx="122.7" cy="135.1" r=".35" fill="#f0f"/>
<circle cx="122.7" cy="135.1" r=".35" fill="none" stroke="#f0f" stroke-width=".17"/>
<circle cx="126.3" cy="135.1" r=".35" fill="#f0f"/>
<circle cx="126.3" cy="135.1" r=".35" fill="none" stroke="#f0f" stroke-width=".17"/>
<circle cx="115.6" cy="135.1" r=".35" fill="#f0f"/>
<circle cx="115.6" cy="135.1" r=".35" fill="none" stroke="#f0f" stroke-width=".17"/>
<circle cx="108.5" cy="135.1" r=".35" fill="#f0f"/>
<circle cx="108.5" cy="135.1" r=".35" fill="none" stroke="#f0f" stroke-width=".17"/>
<circle cx="112" cy="135.1" r=".35" fill="#f0f"/>
<circle cx="112" cy="135.1" r=".35" fill="none" stroke="#f0f" stroke-width=".17"/>
<circle cx="119.2" cy="135.1" r=".35" fill="#f0f"/>
<circle cx="119.2" cy="135.1" r=".35" fill="none" stroke="#f0f" stroke-width=".17"/>
<circle cx="115.6" cy="74.7" r=".35" fill="#f0f"/>
<circle cx="115.6" cy="74.7" r=".35" fill="none" stroke="#f0f" stroke-width=".17"/>
<circle cx="108.5" cy="74.7" r=".35" fill="#f0f"/>
<circle cx="108.5" cy="74.7" r=".35" fill="none" stroke="#f0f" stroke-width=".17"/>
<circle cx="108.5" cy="74.7" r=".35" fill="#f0f"/>
<circle cx="108.5" cy="74.7" r=".35" fill="none" stroke="#f0f" stroke-width=".17"/>
<circle cx="104.9" cy="74.7" r=".35" fill="#f0f"/>
<circle cx="104.9" cy="74.7" r=".35" fill="none" stroke="#f0f" stroke-width=".17"/>
<circle cx="126.3" cy="74.7" r=".35" fill="#f0f"/>
<circle cx="126.3" cy="74.7" r=".35" fill="none" stroke="#f0f" stroke-width=".17"/>
<circle cx="188.5" cy="106.7" r=".35" fill="#f0f"/>
<circle cx="188.5" cy="106.7" r=".35" fill="none" stroke="#f0f" stroke-width=".17"/>
<circle cx="112" cy="74.7" r=".35" fill="#f0f"/>
<circle cx="112" cy="74.7" r=".35" fill="none" stroke="#f0f" stroke-width=".17"/>
<circle cx="188.5" cy="96" r=".35" fill="#f0f"/>
<circle cx="188.5" cy="96" r=".35" fill="none" stroke="#f0f" stroke-width=".17"/>
<circle cx="124.5" cy="48" r=".35" fill="#f0f"/>
<circle cx="124.5" cy="48" r=".35" fill="none" stroke="#f0f" stroke-width=".17"/>
<circle cx="81.8" cy="58.7" r=".35" fill="#f0f"/>
<circle cx="81.8" cy="58.7" r=".35" fill="none" stroke="#f0f" stroke-width=".17"/>
<circle cx="69.4" cy="58.7" r=".35" fill="#f0f"/>
<circle cx="69.4" cy="58.7" r=".35" fill="none" stroke="#f0f" stroke-width=".17"/>
<circle cx="81.8" cy="58.7" r=".35" fill="#f0f"/>
<circle cx="81.8" cy="58.7" r=".35" fill="none" stroke="#f0f" stroke-width=".17"/>
<circle cx="56.9" cy="58.7" r=".35" fill="#f0f"/>
<circle cx="56.9" cy="58.7" r=".35" fill="none" stroke="#f0f" stroke-width=".17"/>
<circle cx="103.2" cy="58.7" r=".35" fill="#f0f"/>
<circle cx="103.2" cy="58.7" r=".35" fill="none" stroke="#f0f" stroke-width=".17"/>
<circle cx="92.5" cy="58.7" r=".35" fill="#f0f"/>
<circle cx="92.5" cy="58.7" r=".35" fill="none" stroke="#f0f" stroke-width=".17"/>
<circle cx="92.5" cy="48" r=".35" fill="#f0f"/>
<circle cx="92.5" cy="48" r=".35" fill="none" stroke="#f0f" stroke-width=".17"/>
<circle cx="131.6" cy="161.8" r=".35" fill="#f0f"/>
<circle cx="131.6" cy="161.8" r=".35" fill="none" stroke="#f0f" stroke-width=".17"/>
<g font-size="3.4">
<text x="256.6" y="187.9">Wistron Corporation</text>
<text x="236.5" y="198.7">Clock Generator SLG8SP585</text>
</g>
<g font-size="2.8" fill="#f00">
<text x="28.5" y="32.6">DW</text>
<text x="128.1" y="32.6">DW</text>
</g>
<g font-size="2.8">
<text x="24.9" y="56">DY</text>
<text x="44.5" y="56">DY</text>
<text x="122.7" y="56">DY</text>
<text x="149.4" y="56">DY</text>
<text x="168.9" y="98.7">DY</text>
<text x="168.9" y="96.9">DY</text>
<text x="186.7" y="111.1">DY</text>
<text x="49.8" y="141">1st Silego 71.08585.003</text>
<text x="49.8" y="144.2">2nd ICS</text>
<text x="68.4" y="144.2">71.93197.003</text>
<text x="129.8" y="157.3">DY</text>
<text x="254.3" y="203.5">Vostro Calpella</text>
</g>
<g font-size="2.3">
<text x="165.4" y="81.9">VGA 27M</text>
<text x="177.8" y="81.9">R706</text>
<text x="186.7" y="81.9">R710</text>
<text x="165.4" y="85.5">SS</text>
<text x="165.4" y="89">NON-SS</text>
<text x="177.8" y="89">Mount</text>
<text x="177.8" y="85.5">DY</text>
<text x="186.7" y="89">DY</text>
<text x="186.7" y="85.5">Mount</text>
<text x="167.2" y="154.8">FSC</text>
<text x="181.4" y="154.8">0</text>
<text x="195.6" y="154.8">1</text>
<text x="165.4" y="161.9">SPEED</text>
<text x="177.8" y="160.2">133MHz</text>
<text x="192.1" y="161.9">100MHz</text>
<text x="176.1" y="163.7">(Default)</text>
<text x="287.2" y="203.2">X01</text>
</g>
<g font-size="1.6" fill="#000080">
<text x="32" y="40.5">R708</text>
<text x="133.4" y="40.5">R709</text>
<text x="32" y="42.3">0R0603-PAD-1-GP</text>
<text x="133.4" y="42.3">0R0603-PAD-1-GP</text>
<text x="126.3" y="53">C709</text>
<text x="153.7" y="53">C710</text>
<text x="172.5" y="53">C711</text>
<text x="193.8" y="53">C712</text>
<text x="106.7" y="54.8">C708</text>
<text x="106.7" y="56.5">SCD1U10V2KX-4GP</text>
<text x="126.3" y="54.8">SC1U10V2KX-1GP</text>
<text x="153.5" y="55.1">SC10U6D3V3MX-GP</text>
<text x="172.5" y="54.8">SCD1U10V2KX-4GP</text>
<text x="193.8" y="54.8">SCD1U10V2KX-4GP</text>
<text x="19.6" y="61.9">C701</text>
<text x="19.6" y="63.6">SC1U10V2KX-1GP</text>
<text x="44.5" y="61.9">C702</text>
<text x="44.5" y="63.6">SC10U10V5ZY-1GP</text>
<text x="67.6" y="61.9">C704</text>
<text x="67.6" y="63.6">SCD1U10V2KX-4GP</text>
<text x="92.5" y="61.9">C707</text>
<text x="92.5" y="63.6">SCD1U10V2KX-4GP</text>
<text x="56.9" y="67.2">C703</text>
<text x="56.9" y="69">SCD1U10V2KX-4GP</text>
<text x="80" y="67.2">C705</text>
<text x="80" y="69">SCD1U10V2KX-4GP</text>
<text x="90.7" y="81.4">U701</text>
<text x="161.8" y="95.7">R706</text>
<text x="177.8" y="95.7">33R2J-2-GP</text>
<text x="161.8" y="97.4">R710</text>
<text x="177.8" y="97.4">33R2J-2-GP</text>
<text x="220.5" y="97.4">R705</text>
<text x="220.5" y="99.2">10KR2J-3-GP</text>
<text x="161.8" y="106.3">R703</text>
<text x="161.8" y="102.8">R701</text>
<text x="177.8" y="106.3">33R2J-2-GP</text>
<text x="177.8" y="102.8">2K2R2J-2-GP</text>
<text x="192.1" y="109.9">EC701</text>
<text x="192.1" y="111.7">SC4D7P50V2CN-1GP</text>
<text x="236.9" y="111.7">Q701</text>
<text x="236.9" y="113.4">2N7002A-7-GP</text>
<text x="40.9" y="117">TPAD14-GP</text>
<text x="40.9" y="118.8">TPAD14-GP</text>
<text x="53.4" y="117">TP701</text>
<text x="53.4" y="118.8">TP702</text>
<text x="87.2" y="131.2">SLG8SP585VTR-GP</text>
<text x="155.6" y="131.4">X701</text>
<text x="151.2" y="136.5">X-14D31818M-37GP</text>
<text x="149.2" y="140.1">C714</text>
<text x="149.2" y="141.7">SC12P50V2JN-3GP</text>
<text x="170.7" y="140.1">C715</text>
<text x="170.7" y="141.9">SC15P50V2JN-2-GP</text>
<text x="119.2" y="154.3">R704</text>
<text x="119.2" y="156.5">4K7R2J-2-GP</text>
<text x="119.2" y="165">R707</text>
<text x="119.2" y="167.1">10KR2J-3-GP</text>
</g>
<g font-size="1.6">
<text x="23" y="43.7">+3.3V_RUN</text>
<text x="31.7" y="48">1</text>
<text x="40.4" y="48">2</text>
<text x="95.9" y="43.7">+3.3V_RUN_SL585</text>
<text x="119.2" y="44.1">+1.05V_VTT</text>
<text x="131.3" y="48">1</text>
<text x="140" y="48">2</text>
<text x="181.2" y="45.5">+1.05V_RUN_SL585_IO</text>
<text x="26.7" y="52.1" transform="rotate(-90 26.7 52.1)">1</text>
<text x="46.2" y="52.1" transform="rotate(-90 46.2 52.1)">1</text>
<text x="56.9" y="52.1" transform="rotate(-90 56.9 52.1)">1</text>
<text x="69.4" y="52.1" transform="rotate(-90 69.4 52.1)">1</text>
<text x="81.8" y="52.1" transform="rotate(-90 81.8 52.1)">1</text>
<text x="92.5" y="52.1" transform="rotate(-90 92.5 52.1)">1</text>
<text x="103.1" y="52.1" transform="rotate(-90 103.1 52.1)">1</text>
<text x="124.5" y="52.1" transform="rotate(-90 124.5 52.1)">1</text>
<text x="151.1" y="52.1" transform="rotate(-90 151.1 52.1)">1</text>
<text x="170.7" y="52.1" transform="rotate(-90 170.7 52.1)">1</text>
<text x="190.3" y="52.1" transform="rotate(-90 190.3 52.1)">1</text>
<text x="26.7" y="57.3" transform="rotate(-90 26.7 57.3)">2</text>
<text x="46.2" y="57.3" transform="rotate(-90 46.2 57.3)">2</text>
<text x="56.9" y="57.3" transform="rotate(-90 56.9 57.3)">2</text>
<text x="69.4" y="57.3" transform="rotate(-90 69.4 57.3)">2</text>
<text x="81.8" y="57.3" transform="rotate(-90 81.8 57.3)">2</text>
<text x="92.5" y="57.3" transform="rotate(-90 92.5 57.3)">2</text>
<text x="103.1" y="57.3" transform="rotate(-90 103.1 57.3)">2</text>
<text x="124.5" y="57.3" transform="rotate(-90 124.5 57.3)">2</text>
<text x="151.1" y="57.3" transform="rotate(-90 151.1 57.3)">2</text>
<text x="170.7" y="57.3" transform="rotate(-90 170.7 57.3)">2</text>
<text x="190.3" y="57.3" transform="rotate(-90 190.3 57.3)">2</text>
<text x="101.2" y="70.4">+3.3V_RUN_SL585</text>
<text x="120.8" y="70.4">+1.05V_RUN_SL585_IO</text>
<text x="104.9" y="80.5" transform="rotate(-90 104.9 80.5)">24</text>
<text x="108.5" y="80.5" transform="rotate(-90 108.5 80.5)">17</text>
<text x="112" y="80.5" transform="rotate(-90 112 80.5)">29</text>
<text x="115.6" y="80.5" transform="rotate(-90 115.6 80.5)">1</text>
<text x="119.1" y="80.5" transform="rotate(-90 119.1 80.5)">5</text>
<text x="122.7" y="80.5" transform="rotate(-90 122.7 80.5)">15</text>
<text x="126.3" y="80.5" transform="rotate(-90 126.3 80.5)">18</text>
<text x="223.9" y="90">+3.3V_RUN_SL585</text>
<text x="88.6" y="96">4</text>
<text x="141.7" y="96">6</text>
<text x="166.8" y="96">2</text>
<text x="175.5" y="96">1</text>
<text x="231.2" y="94.8" transform="rotate(-90 231.2 94.8)">2</text>
<text x="87.7" y="101.3">14</text>
<text x="88.6" y="97.8">3</text>
<text x="141.7" y="97.8">7</text>
<text x="166.8" y="97.8">2</text>
<text x="175.5" y="97.8">1</text>
<text x="186.6" y="100.6">+3.3V_RUN</text>
<text x="243.6" y="98.3" transform="rotate(-90 243.6 98.3)">G</text>
<text x="87.7" y="106.7">11</text>
<text x="87.7" y="103.1">13</text>
<text x="141.7" y="103.1">16</text>
<text x="141.7" y="104.9">25</text>
<text x="141.7" y="106.7">30</text>
<text x="166.8" y="106.7">2</text>
<text x="166.8" y="103.1">2</text>
<text x="175.5" y="106.7">1</text>
<text x="175.5" y="103.1">1</text>
<text x="188.5" y="107.2" transform="rotate(-90 188.5 107.2)">1</text>
<text x="231.2" y="103.5" transform="rotate(-90 231.2 103.5)">1</text>
<text x="235.9" y="104.9">D</text>
<text x="248.4" y="104.9">S</text>
<text x="87.7" y="108.4">10</text>
<text x="87.7" y="112">22</text>
<text x="87.7" y="113.8">23</text>
<text x="141.7" y="113.8">27</text>
<text x="141.7" y="112">28</text>
<text x="188.5" y="112.4" transform="rotate(-90 188.5 112.4)">2</text>
<text x="63.5" y="117.3">1</text>
<text x="63.5" y="119.1">1</text>
<text x="87.7" y="117.3">19</text>
<text x="87.7" y="119.1">20</text>
<text x="141.7" y="117.3">31</text>
<text x="141.7" y="119.1">32</text>
<text x="119.1" y="132" transform="rotate(-90 119.1 132)">2</text>
<text x="122.7" y="132" transform="rotate(-90 122.7 132)">8</text>
<text x="126.3" y="132" transform="rotate(-90 126.3 132)">9</text>
<text x="104.9" y="132.9" transform="rotate(-90 104.9 132.9)">33</text>
<text x="108.5" y="132.9" transform="rotate(-90 108.5 132.9)">26</text>
<text x="112" y="132.9" transform="rotate(-90 112 132.9)">21</text>
<text x="115.6" y="132.9" transform="rotate(-90 115.6 132.9)">12</text>
<text x="145.8" y="137.4" transform="rotate(-90 145.8 137.4)">1</text>
<text x="152.6" y="133.3">1</text>
<text x="159.5" y="133.3">2</text>
<text x="167.1" y="137.4" transform="rotate(-90 167.1 137.4)">1</text>
<text x="145.8" y="142.6" transform="rotate(-90 145.8 142.6)">2</text>
<text x="167.1" y="142.6" transform="rotate(-90 167.1 142.6)">2</text>
<text x="126.1" y="146.9">+1.05V_VTT</text>
<text x="131.6" y="151.7" transform="rotate(-90 131.6 151.7)">2</text>
<text x="131.6" y="160.4" transform="rotate(-90 131.6 160.4)">1</text>
<text x="131.6" y="162.3" transform="rotate(-90 131.6 162.3)">2</text>
<text x="131.6" y="171.1" transform="rotate(-90 131.6 171.1)">1</text>
<text x="226.4" y="181.7">&lt;Core Design&gt;</text>
<text x="256.6" y="189.7">21F, 88, Sec.1, Hsin Tai Wu Rd., Hsichih,</text>
<text x="256.6" y="191.5">Taipei Hsien 221, Taiwan, R.O.C.</text>
<text x="226.4" y="195.1">Title</text>
<text x="226.4" y="200.4">Size</text>
<text x="233.5" y="200.4">Document Number</text>
<text x="285" y="200.4">Rev</text>
<text x="226.4" y="205.7">Date:</text>
<text x="231.7" y="205.7">Monday, January 18, 2010</text>
<text x="261.9" y="205.7">Sheet</text>
<text x="269" y="205.7">7</text>
<text x="276.2" y="205.7">of</text>
<text x="285" y="205.7">91</text>
</g>
<g font-size="1.6" fill="#004080">
<text x="119.9" y="88.9" transform="rotate(-90 119.9 88.9)">VDD_27</text>
<text x="105.7" y="90.5" transform="rotate(-90 105.7 90.5)">VDD_CPU</text>
<text x="109.2" y="90.5" transform="rotate(-90 109.2 90.5)">VDD_SRC</text>
<text x="112.8" y="90.3" transform="rotate(-90 112.8 90.3)">VDD_REF</text>
<text x="116.3" y="90.5" transform="rotate(-90 116.3 90.5)">VDD_DOT</text>
<text x="123.5" y="93.1" transform="rotate(-90 123.5 93.1)">VDD_SRC_IO</text>
<text x="127" y="93.1" transform="rotate(-90 127 93.1)">VDD_CPU_IO</text>
<text x="91.6" y="98.5">DOT_96</text>
<text x="91.6" y="96.7">DOT_96#</text>
<text x="131.3" y="98.5">27MHZ_SS</text>
<text x="134.4" y="96.7">27MHZ</text>
<text x="91.6" y="107.4">SRC_1/SATA#</text>
<text x="91.6" y="103.8">SRC_2</text>
<text x="91.6" y="102.1">SRC_2#</text>
<text x="126.8" y="107.4">REF_0/CPU_SEL</text>
<text x="127.5" y="105.6">CKPWRGD/PD#</text>
<text x="130" y="103.8">CPU_STOP#</text>
<text x="91.6" y="109.2">SRC_1/SATA</text>
<text x="91.6" y="112.7">CPU_0#</text>
<text x="133.1" y="112.7">XTAL_IN</text>
<text x="91.6" y="118.1">CPU_1#</text>
<text x="91.6" y="119.8">CPU_1</text>
<text x="91.6" y="114.5">CPU_0</text>
<text x="131.3" y="114.5">XTAL_OUT</text>
<text x="136.3" y="118.1">SDA</text>
<text x="136.5" y="119.8">SCL</text>
<text x="105.7" y="128.9" transform="rotate(-90 105.7 128.9)">GND</text>
<text x="109.2" y="128.9" transform="rotate(-90 109.2 128.9)">VSS_REF</text>
<text x="112.8" y="128.9" transform="rotate(-90 112.8 128.9)">VSS_CPU</text>
<text x="116.3" y="128.9" transform="rotate(-90 116.3 128.9)">VSS_SRC</text>
<text x="119.9" y="128.9" transform="rotate(-90 119.9 128.9)">VSS_DOT</text>
<text x="123.5" y="128.9" transform="rotate(-90 123.5 128.9)">VSS_27</text>
<text x="127" y="128.9" transform="rotate(-90 127 128.9)">VSS_SATA</text>
</g>
<g font-size="1.6" fill="#f00">
<text x="28.5" y="95.3">[23]</text>
<text x="34" y="95.3">DREFCLK#</text>
<text x="68" y="95.7">DREFCLK#</text>
<text x="149.8" y="95.7">CLK_27M</text>
<text x="253.6" y="94.9">VR_CLKEN#</text>
<text x="264.2" y="94.9">[47]</text>
<text x="28.1" y="101.7">[23]</text>
<text x="28.5" y="97.1">[23]</text>
<text x="32" y="101.7">CLKIN_DMI#</text>
<text x="34.9" y="97.1">DREFCLK</text>
<text x="68" y="101">CLKIN_DMI#</text>
<text x="68" y="97.4">DREFCLK</text>
<text x="149.8" y="97.4">CLK_27M_SS</text>
<text x="197.8" y="96.4">CLK_VGA_27M</text>
<text x="210.2" y="96.4">[81]</text>
<text x="24.6" y="107">[23]</text>
<text x="28.5" y="103.5">[23]</text>
<text x="28.5" y="107">CLK_PCIE_SATA#</text>
<text x="32.9" y="103.5">CLKIN_DMI</text>
<text x="68" y="102.8">CLKIN_DMI</text>
<text x="68" y="106.3">CLK_PCIE_SATA#</text>
<text x="149.8" y="104.5">CK_PWRGD</text>
<text x="149.8" y="102.8">CPU_STOP#</text>
<text x="149.8" y="106.3">FSC</text>
<text x="198.1" y="107">CLK_PCH_14M</text>
<text x="210.7" y="107">[23]</text>
<text x="217.3" y="104.5">CK_PWRGD</text>
<text x="24.8" y="112.4">[23]</text>
<text x="25.5" y="108.8">[23]</text>
<text x="28.7" y="112.4">CLK_CPU_BCLK#</text>
<text x="29.4" y="108.8">CLK_PCIE_SATA</text>
<text x="68" y="113.4">CLK_CPU_BCLK</text>
<text x="68" y="111.7">CLK_CPU_BCLK#</text>
<text x="68" y="108.1">CLK_PCIE_SATA</text>
<text x="149.8" y="111.7">CLK_XTAL_IN</text>
<text x="149.8" y="113.4">CLK_XTAL_OUT</text>
<text x="25.7" y="114.2">[23]</text>
<text x="29.5" y="114.2">CLK_CPU_BCLK</text>
<text x="68" y="117">TP_CPU_1#</text>
<text x="68" y="118.8">TP_CPU_1</text>
<text x="160.4" y="117.9">PCH_SMBDATA</text>
<text x="160.4" y="119.7">PCH_SMBCLK</text>
<text x="172.5" y="119.7">[18,19,23,40,64,65]</text>
<text x="173.6" y="117.9">[18,19,23,40,64,65]</text>
<text x="169.3" y="129.4">CLK_XTAL_IN</text>
<text x="167.5" y="133">CLK_XTAL_OUT</text>
<text x="139.1" y="161.4">FSC</text>
</g>
<g font-size="1.4" fill="#400080">
<text x="28.5" y="35">12/08 Item 5</text>
<text x="128.1" y="35">12/08 Item 5</text>
</g>
<g font-size="1.3">
<text x="30.8" y="1.3">5</text>
<text x="88.9" y="1.3">4</text>
<text x="147" y="1.3">3</text>
<text x="205" y="1.3">2</text>
<text x="263.1" y="1.3">1</text>
<text x=".5" y="28.4">D</text>
<text x="292.6" y="28.4">D</text>
<text x=".5" y="79.5">C</text>
<text x="292.6" y="79.5">C</text>
<text x=".5" y="130.6">B</text>
<text x="292.6" y="130.6">B</text>
<text x=".5" y="181.7">A</text>
<text x="292.6" y="181.7">A</text>
<text x="30.8" y="207.4">5</text>
<text x="88.9" y="207.4">4</text>
<text x="147" y="207.4">3</text>
<text x="205" y="207.4">2</text>
<text x="263.1" y="207.4">1</text>
</g>
</svg>
